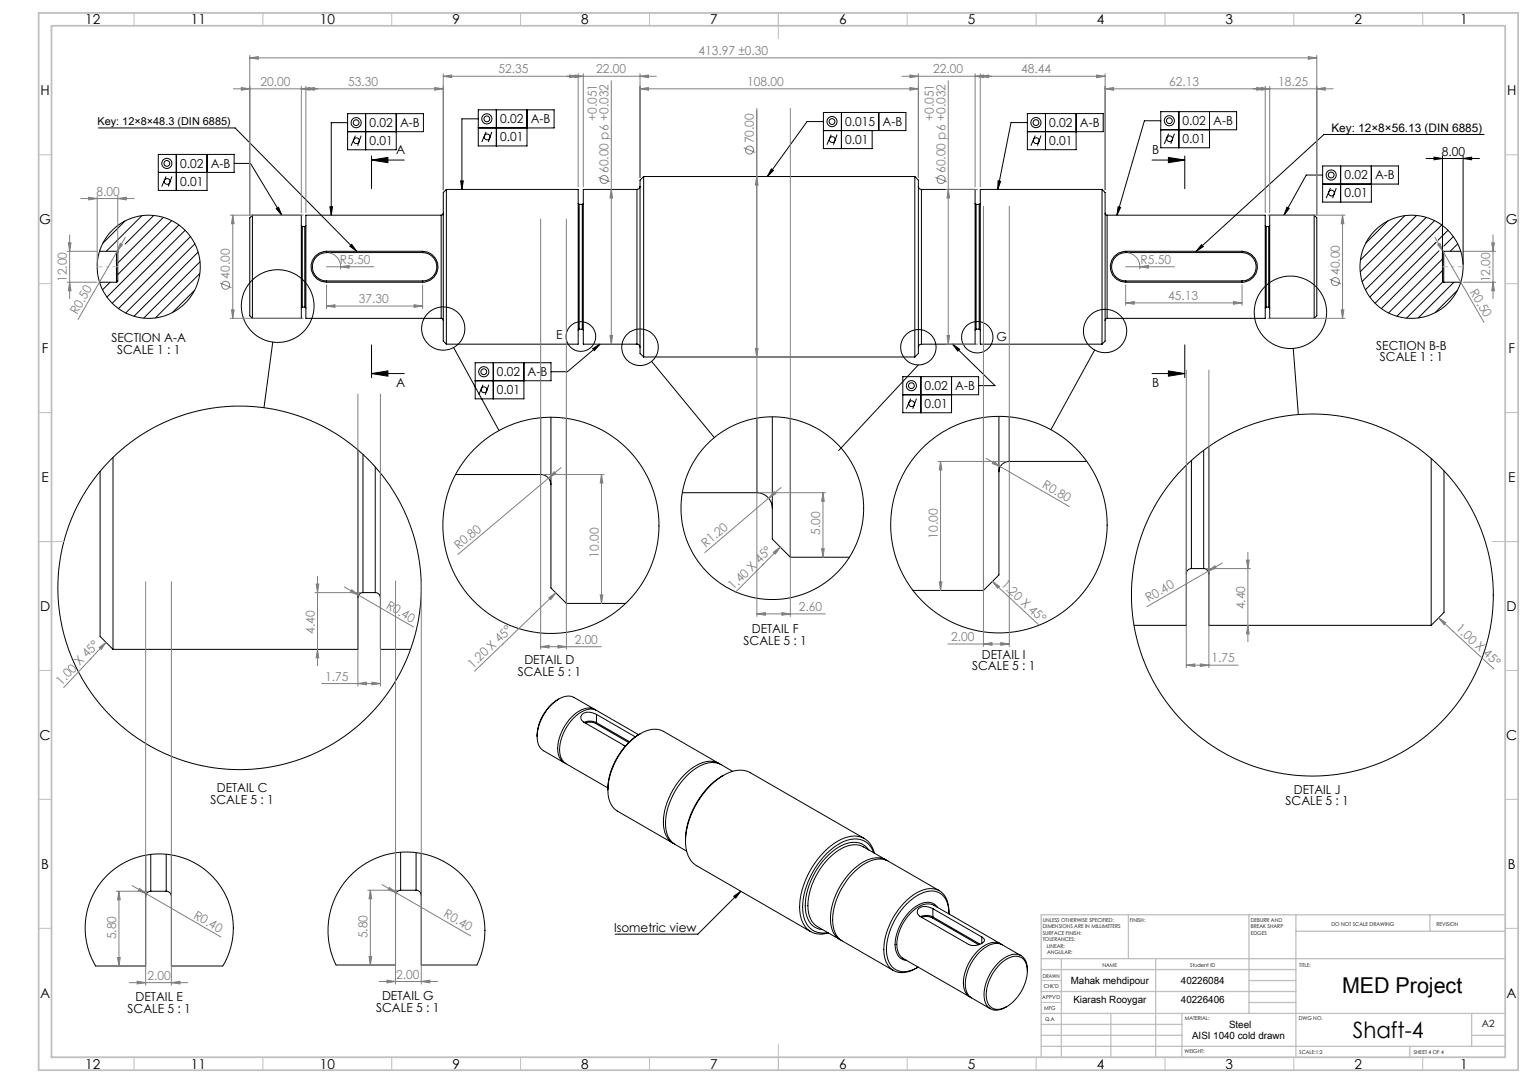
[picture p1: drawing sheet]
<svg xmlns="http://www.w3.org/2000/svg" width="594mm" height="420mm" viewBox="0 0 594 420" stroke-linecap="round" stroke-linejoin="round" font-family="sans-serif">
<g fill="none" stroke="#000" stroke-width=".39">
<path d="M38.2 49.6h53l47.2 47.9M68.4 59.9v14M80.3 59.9v14h-18.9v-14h29.4v7h-29.4M134.9 47.6h-6.4v35.8M137.9 52.6l-1.7 3.9M140.1 52.6l-1.4 3.9M141.9 44.1v14M153.7 44.1v14h-18.8v-14h29.4v7h-29.4M185.6 46.1h-6.4v27.4M188.6 51.1l-1.7 4M190.9 51.1l-1.5 4M192.6 42.6v14"/>
<path d="M204.5 42.6v14h-18.9v-14h29.4v7h-29.4M319.5 50.6h32v-7h-32v14h18.9v-7M319.5 47.1h-6.4l-15.4 21.4M322.5 52.2l-1.6 3.9M324.8 52.2l-1.4 3.9M326.5 43.6v14M341 43.6v7M398.6 47.5h-6.3l-5.2 26M401.6 52.6l-1.6 3.9M403.9 52.6l-1.4 3.9M405.6 44v14M417.5 44v14h-18.9v-14h29.4v7.1h-29.4"/>
<path d="M450.4 46.8h-6.4l-10.6 36.6M453.4 51.8l-1.7 4M455.6 51.8l-1.4 4M457.4 43.3v14M469.3 43.3v14h-18.9v-14h29.4v7h-29.4M575.8 52.2h-62.1l-49.6 45.3M64.5 68.4l-1.7 3.9M66.7 68.4l-1.4 3.9M90.8 63.4h6.4l12.1 20M144.1 62.1l6.4-1.1v2.1zM144.1 62.1h12.7M144.1 60.5v12.7"/>
<path d="M173.2 73.5l-1.2 1.2v57.6l1.2 1.2M173.2 73.5v60M173.2 73.5h51.1v60h-51.1M178.7 70.1h1l-.5 3.4zM224.3 78.9l.4 .4M224.7 79.3v48.4M224.7 79.3h1.2M225.9 79.3v48.4M226.3 78.9l-.4 .4M247.1 73.5h-20.8v60h20.8M247.1 73.5v60M248.3 72.3a1.2 1.2 0 0 1-1.2 1.2"/>
<path d="M249.7 68.5v69.9M249.7 68.5l-1.4 1.4v67.2l1.4 1.3M249.7 68.5h105.2M299.3 65.5l.8 .6-2.4 2.4zM354.9 68.5v69.9M354.9 68.5l1.4 1.4v67.2l-1.4 1.3M356.3 72.3a1.2 1.2 0 0 0 1.2 1.2M357.5 73.5h20.8v60h-20.8M357.5 73.5v60M378.3 78.9l.4 .4M378.7 79.3v48.4M378.7 79.3h1.2"/>
<path d="M379.9 79.3v48.4M380.3 78.9l-.4 .4M387.2 70.1l1 .2-1.1 3.2zM427.6 73.5h-47.3v60h47.3M427.6 73.5v60M427.6 73.5l1.2 1.2v57.6l-1.2 1.2M447 62.1h12.7M453.3 61l6.4 1.1-6.4 1zM459.7 60.5v12.7M513.2 67.9h-6.4l-8.6 15.5M516.2 72.9l-1.7 4M518.4 72.9l-1.4 4"/>
<path d="M520.1 64.4v14M532.1 64.4v14h-18.9v-14h29.4v7h-29.4M553.3 61.5h20.7M556.4 60.9l3.2 .6-3.2 .5zM559.6 60.4v48.6l.5 .4M567.7 61.5l3.3-.6v1.1zM567.7 60.4v42.1M38.6 97.5a20 20 0 0 1 30.8-10.3 20 20 0 0 1 0 32.5 20 20 0 0 1-30.8-10.3M38.6 97.5a19.9 19.9 0 0 0 0 11.9M38.6 97.5h6.6M45.2 97.5l.5 .4v11.2l-.5 .3M45.2 97.5v11.9"/>
<path d="M45.6 97.6h.1M48.5 85.7l-8.6 8.6M55.1 83.6l-13.9 13.9M59.7 83.6l-11.1 11M63.4 84.3l-17.7 17.7M66.6 85.6l-20.9 20.9M69.4 87.3l-27.9 27.9M71.8 89.3l-28.2 28.3M73.9 91.7l-27.9 28M75.6 94.6l-26.8 26.8M76.9 97.8l-24.9 24.8M97.9 83.4v40.1"/>
<path d="M97.9 83.4h19v40.1h-19M97.9 83.4l-1 1.1v38l1 1M107.2 80.9l.9-.5 1.2 3zM116.9 87.5l.4 .4M117.3 87.9v31.2M117.3 87.9h1M118.3 87.9v31.2M118.7 87.5l-.4 .4M126.7 97.5a6 6 0 0 0-6 6 6 6 0 0 0 6 5.9M126.7 97.5v.4M126.7 97.9a5.5 5.5 0 0 0-5.5 5.6 5.5 5.5 0 0 0 5.5 5.5M126.7 97.5h37.3"/>
<path d="M126.7 97.9h37.3M128 80.2h1l-.5 3.2zM135.7 95.5l.8-.7 1.9 2.7zM164 97.5a6 6 0 0 1 6 6 6 6 0 0 1-6 5.9M164 97.9a5.5 5.5 0 0 1 5.5 5.6 5.5 5.5 0 0 1-5.5 5.5M164 97.5v.4M171.2 83.4h-52.5v40.1h52.5M171.2 83.4v40.1M172 82.7l-.4 .6-.4 .1M428.8 82.7l.2 .5 .5 .2M429.5 83.4h61.4v40.1h-61.4M429.5 83.4v40.1"/>
<path d="M433.8 80.2l1 .3-1.4 2.9zM436.7 97.5a6 6 0 0 0-5.9 6 6 6 0 0 0 5.9 5.9M436.7 97.5v.4M436.7 97.9a5.5 5.5 0 0 0-5.4 5.6 5.5 5.5 0 0 0 5.4 5.5M436.7 97.5h45.2M436.7 97.9h45.2M466.2 94.9l.7 .7-2.8 1.9zM481.9 97.5a6 6 0 0 1 6 6 6 6 0 0 1-6 5.9M481.9 97.9a5.5 5.5 0 0 1 5.5 5.6 5.5 5.5 0 0 1-5.5 5.5M481.9 97.5v.4M490.9 87.5l.4 .4M491.3 87.9v31.2"/>
<path d="M491.3 87.9h.9M492.2 87.9v31.2M492.6 87.5l-.4 .4M499.3 80.3l.9 .5-2 2.6zM509.9 83.4l1 1.1v38l-1 1M509.9 83.4v40.1M509.9 83.4h-17.3v40.1h17.3M538.5 85.7l-8.6 8.6M545 83.6l-17.2 17.2M549.6 83.6l-21.8 21.8M553.4 84.3l-24.9 24.9M556.6 85.6l-26.8 26.8"/>
<path d="M556.7 94.5l-23.2 23.1M557.2 93.9l-.5 .5M558.3 97.3l-22.4 22.4M559.4 87.3l-27.9 27.9M560.1 97.5l-.5 .4M560.1 97.5v11.9M560.1 97.5h6.6M561.8 89.3l-3.8 3.9M563.9 91.7l-3.7 3.7M565.6 94.6l-3 2.9M566.7 97.5a20 20 0 0 0-30.8-10.3 20 20 0 0 0 0 32.5 20 20 0 0 0 30.8-10.3M566.7 97.5a20 20 0 0 1 0 11.9"/>
<path d="M38.6 109.4h6.6M42.7 109.4l-2.9 3M75.5 112.6l-8.6 8.6M77.5 106.1l-17.2 17.2M77.6 101.5l-21.9 21.9M117.3 119.1l-.4 .4M117.3 119.1h1M118.3 119.1l.4 .4M126.7 109v.4M126.7 109.4h37.3M126.7 109h37.3M164 109v.4"/>
<path d="M436.7 109v.4M436.7 109.4h45.2M436.7 109h45.2M481.9 109v.4M491.3 119.1l-.4 .4M491.3 119.1h.9M492.2 119.1l.4 .4M559.6 100.5l-20.9 20.9M559.6 104.9l-17.6 17.7M559.8 109.3l-14.1 14.1M560.1 109.4h6.6M564.1 109.4l-13.8 13.9"/>
<path d="M565.4 112.6l-8.6 8.6M105.8 132.7l-3.4 25.4M144.1 133.8v12.7M171.2 123.5l.4 .1 .4 .7M176 134.8l17.6 32.2M224.7 127.7l-.4 .4M224.7 127.7h1.2M225.9 127.7l.4 .4M229.9 135.2l2.9-1.7-2.2 2.5zM232.8 133.5l-12.7 10.7h-6.3M247.1 133.5a1.2 1.2 0 0 1 1.2 1.2M249.7 138.4h105.2"/>
<path d="M357.5 133.5a1.2 1.2 0 0 0-1.2 1.2M369.6 133.5l2.7 1.9-.7 .8zM369.6 133.5l16.4 16.1h-6.3M378.7 127.7l-.4 .4M378.7 127.7h1.2M379.9 127.7l.4 .4M424.7 135.7l-17 30.9M429.5 123.5l-.6 .3-.1 .5M459.7 133.8v12.7M501.8 135.1l1.9 25.7M144.1 144.9l6.4-1.1v2.1zM144.1 144.9h12.7"/>
<path d="M187.4 149.2l-1.7 3.9M189.7 149.2l-1.5 3.9M191.4 140.7v14M203.3 140.7v14h-18.9v-14h29.4v7h-29.4M252.8 140.1l24.3 29.6M353.3 154.6l-1.7 3.9M355.6 154.6l-1.4 3.9M356.3 141.5l-30.9 33.2M357.3 146.1v14M369.2 146.1v14h-18.9v-14h29.4v7h-29.4M447 144.9h12.7M453.3 143.8l6.4 1.1-6.4 1z"/>
<path d="M43.9 177.4v74.4M138.9 174.5v77.3h-95M140.8 176.2v53.6M209.8 162v22M213.7 161.8v66.2l6 6M219.7 162.3v71.7M293.7 162.2v28.9M299.6 161.7v47.4l7 7M306.6 162.3v53.8M381.6 161.9v67.1M387.6 161.5v61.5l-6 6M391.6 178.9a4 4 0 0 0-4 4.1"/>
<path d="M391.6 161.7v17.2M391.6 178.9h30M462.2 178.6v41.9M467 174.6v45.9M469 173.2v69.3h86.3M555.3 177.8v64.7M38.8 182.8v64l5.1 5M145.6 181.1v48.7M147.6 183.4v68.4h11.7M176.8 184h33M209.8 184a4 4 0 0 1 3.9 4M264.7 191.1h29"/>
<path d="M293.7 191.1a6 6 0 0 1 5.9 6M460.3 180.4v62.1h-20.3M560.2 182.6v54.9l-4.9 5M306.6 216.1h23M140.8 229.8a1.99 1.99 0 0 0-1.9 2M140.8 229.8h4.8M145.6 229.8a2.05 2.05 0 0 1 2 2M219.7 234h23M354.2 229h27.4M462.2 220.5a1.99 1.99 0 0 0-1.9 2M462.2 220.5h4.8M467 220.5a2.05 2.05 0 0 1 2 2"/>
<path d="M216.8 271.1a17.4 17.4 0 0 0-8.4 14.6M230.8 275.1l-8.1-4.6a6.4 6.4 0 0 0-6.9 1.3 17.6 17.6 0 0 0-7.2 16 5 5 0 0 0 2.3 3.3l7.9 4.7M231.1 275.4a5.5 5.5 0 0 0-6.3 .3 17.8 17.8 0 0 0-8.2 16.8 5.1 5.1 0 0 0 2.6 3.4M231.4 277.1l-.4-.3a4 4 0 0 0-5.6 1v.8l1 1.4 16.3 9.3M231.4 277.1l15.1 8.7M231.4 277.1v3.2M226.6 280.1l2.7-.4 2.1 .6M227.1 280.4l2-.3 2.1 .5M231.2 280.6l12.7 7.4M231.4 280.3l-.2 .3M231.4 280.3l12.8 7.3M247.8 284.9l-16.3-9.4a6.6 6.6 0 0 0-7 1.3 17.9 17.9 0 0 0-7.2 16.1 5.4 5.4 0 0 0 2.3 3.3l16.2 9.4"/>
<path d="M248.5 284.5a26.7 26.7 0 0 0-12.7 21.9M278.9 296.1l-21.5-12.5a8.8 8.8 0 0 0-9.3 1.1 27.4 27.4 0 0 0-12.1 23.8 8.2 8.2 0 0 0 3.5 6.1l21.6 12.4M279.3 296.3a8.2 8.2 0 0 0-9 .5 27.5 27.5 0 0 0-12.9 23.4 7.9 7.9 0 0 0 4.1 7M284.2 299.1l-4.4-2.6a10.1 10.1 0 0 0-11.2 2.4 27.7 27.7 0 0 0-10.3 21.8 8.3 8.3 0 0 0 3.6 6.8l4.5 2.6M280.7 300.7a31.1 31.1 0 0 0-14.7 25.5M58.5 331.3v14.3M64.5 331.3v14.3M66.5 331.6v43h19.9l1.9-3.6 1.2-3.4 .6-3 .4-4.1-.1-3.5-.7-3.7-1.3-4.2-1.5-3.2-2.6-3.8-2-2.3-5-4.1-3.8-2.1-2.9-1.1-4-.9-3.8-.4-4 .1-4.2 .8-3.6 1.2-3.2 1.5-3.8 2.5-2.5 2.3-2.3 2.5-2 2.9-1.7 3.2-1.2 3.1-.8 3.5-.4 3.9 .1 4.3 .7 3.8 1.3 4.1 1.9 3.7h19.4v-42.9M153.5 330.7v43.5h-23.1l-1.4-3.1-1-3.7-.6-3.7-.1-4.2 .4-3.7 1.1-4.5 1.3-3.2 1.6-3.1 2.6-3.6 2.7-2.9 5.3-3.9 2.9-1.5 4.1-1.5 4.2-.9 3.3-.3 3.9 .2 4 .6 3.3 1 3.9 1.7 2.9 1.8 3.1 2.4 3 3 2.3 3.2 1.8 3.2 1.6 3.9 1 3.8 .5 4.2-.1 4-.5 3.6-.8 3.2-1.7 4h-21.6v-43.2M155.4 330.5v14.7M161.4 330.7v14.5M335.4 325.2l-44.3-25.5a10 10 0 0 0-10.4 1 32 32 0 0 0-14.7 27 9.5 9.5 0 0 0 4.3 8l44.2 25.6"/>
<path d="M337 329.6a7.2 7.2 0 0 0-9.2-2.2 27.7 27.7 0 0 0-14.8 19.1 12.7 12.7 0 0 0 2.3 12.5 6.5 6.5 0 0 0 3.9 1.5M339 330.7a7.6 7.6 0 0 0-10.5-4.8 29.2 29.2 0 0 0-16.1 19.3 16 16 0 0 0 1.2 14 7.4 7.4 0 0 0 7.5 2.5M339.3 330.9a8.1 8.1 0 0 0-11.6-5.9 31.3 31.3 0 0 0-17.2 23.5 12.6 12.6 0 0 0 3.6 12.5 8.7 8.7 0 0 0 7.3 .8M343.7 333.5l-8.7-5.1a9.2 9.2 0 0 0-9.9 1.5 27.4 27.4 0 0 0-11.6 22.7l.2 1.3a7.4 7.4 0 0 0 3.4 5.5l8.8 5M344.2 333.7a8.1 8.1 0 0 0-9.1 .5 27.4 27.4 0 0 0-12.8 23.4 7.8 7.8 0 0 0 4 7M58.5 345.6a1.99 1.99 0 0 0-2 2M58.5 345.6h6M64.5 345.6a1.99 1.99 0 0 1 2 2M155.4 345.2a1.99 1.99 0 0 0-1.9 2.1M155.4 345.2h6M161.4 345.2a2.05 2.05 0 0 1 2 2.1M284.7 347.6l2.7-2-2 2.7z"/>
<path d="M287.4 345.6l-16.6 16.7h-32.1M357.2 355.5l2.6-.5 2.1 .6M357.6 355.7l2-.3 2.1 .6M361.7 356l18 10.4M361.9 352.4l-.4-.2a3.9 3.9 0 0 0-5.6 .9l.3 1.6 .7 .6 19 11a5.4 5.4 0 0 0 6-1.4l.1-.5-1.1-1M361.9 355.6l-.2 .4M361.9 352.4l19 11M361.9 352.4v3.2M361.9 355.6l18.3 10.6M363.7 351.9a4.9 4.9 0 0 0-6.9-1.2 18.5 18.5 0 0 0-9.3 17.8 4.8 4.8 0 0 0 4.3 4M364.5 345.4l-19.9-11.4a9.2 9.2 0 0 0-9.9 1.4 27.4 27.4 0 0 0-11.6 22.7l.2 1.4a7.4 7.4 0 0 0 3.4 5.4l19.9 11.5M368.2 354.2a9 9 0 0 0-4.3-9.1 11.7 11.7 0 0 0-11.8 3.7 27.8 27.8 0 0 0-9.1 20.8 7.2 7.2 0 0 0 7.9 7.5l2.4-.6 2.8-1.3"/>
<path d="M368.2 354.5a7.9 7.9 0 0 0-5.8-8.9 14.8 14.8 0 0 0-11.7 6.1 25.1 25.1 0 0 0-6.5 19.2 6.8 6.8 0 0 0 10 5.2l2.1-1M380.9 363.4v2.4M388.1 373.8a7.3 7.3 0 0 1 8.4-2.3 7.1 7.1 0 0 1 1.9 7.5 16.8 16.8 0 0 1-9.3 12.1 4.5 4.5 0 0 1-6.4-4.2 17.1 17.1 0 0 1 5.4-13.1zM388.2 366l-25.9-14.9a6.5 6.5 0 0 0-6.9 1.2 17.8 17.8 0 0 0-7.2 16.1 4.9 4.9 0 0 0 2.2 3.3l25.8 14.9M388.5 366.2a5.7 5.7 0 0 0-6.3 .4 17.8 17.8 0 0 0-8.2 16.7 5.1 5.1 0 0 0 2.6 3.5M396.1 370.6l-7.2-4.2a6.5 6.5 0 0 0-7 1.2 17.7 17.7 0 0 0-7.1 16.2 4.9 4.9 0 0 0 2.2 3.2l7.2 4.2M398.6 376.5a5.7 5.7 0 0 0-3.6-6.3 10.7 10.7 0 0 0-9.6 5.5 15.5 15.5 0 0 0-3.1 13.2 4.7 4.7 0 0 0 6.9 2.2l1.4-.7"/>
<circle cx="138.2" cy="47.6" r="1.96"/>
<circle cx="138.2" cy="47.6" r="1.12"/>
<circle cx="138.3" cy="54.6" r="1.13"/>
<circle cx="188.9" cy="46.1" r="1.97"/>
<circle cx="188.9" cy="46.1" r="1.12"/>
<circle cx="189" cy="53.1" r="1.12"/>
<circle cx="322.8" cy="47.1" r="1.13"/>
<circle cx="322.8" cy="47.1" r="1.96"/>
<circle cx="322.9" cy="54.1" r="1.12"/>
<circle cx="401.9" cy="47.5" r="1.97"/>
<circle cx="401.9" cy="47.5" r="1.12"/>
<circle cx="402" cy="54.6" r="1.12"/>
<circle cx="453.7" cy="46.8" r="1.12"/>
<circle cx="453.7" cy="46.8" r="1.96"/>
<circle cx="453.8" cy="53.8" r="1.12"/>
<circle cx="64.7" cy="63.4" r="1.12"/>
<circle cx="64.8" cy="63.4" r="1.96"/>
<circle cx="64.9" cy="70.4" r="1.12"/>
<circle cx="516.5" cy="67.9" r="1.12"/>
<circle cx="516.5" cy="67.9" r="1.96"/>
<circle cx="516.6" cy="74.9" r="1.12"/>
<circle cx="107.7" cy="118.7" r="14.1"/>
<circle cx="172" cy="127.4" r="8.4"/>
<circle cx="225.4" cy="130.5" r="5.7"/>
<circle cx="248.3" cy="134.7" r="7.1"/>
<circle cx="356.3" cy="134.7" r="6.9"/>
<circle cx="379.2" cy="130.8" r="6.1"/>
<circle cx="428.8" cy="128.4" r="8.4"/>
<circle cx="500.7" cy="121.1" r="14"/>
<circle cx="187.7" cy="144.2" r="1.12"/>
<circle cx="187.7" cy="144.2" r="1.96"/>
<circle cx="187.8" cy="151.2" r="1.12"/>
<circle cx="353.6" cy="149.6" r="1.12"/>
<circle cx="353.6" cy="149.6" r="1.96"/>
<circle cx="353.7" cy="156.6" r="1.12"/>
<circle cx="299.6" cy="197.1" r="35.4"/>
<circle cx="213.8" cy="203.7" r="41.9"/>
<circle cx="387.6" cy="203.5" r="42"/>
<circle cx="92.9" cy="228" r="70.5"/>
<circle cx="509.2" cy="230.8" r="70.2"/>
</g>
<g fill="none" stroke="#808080" stroke-width=".39">
<path d="M90.6 34.4h81.4M93.6 34l3.3 .4-3.3 .6zM96.9 22.5l3.3-.5v1zM96.9 21.5v61.9M96.9 22.5h414M116.9 34.4l3.3-.4v1zM116.9 33.5v49M118.7 34.4l3.3-.4v1zM118.7 33.5v49M168.7 34l3.3 .4-3.3 .6zM172 29.6l3.3-.5v1zM172 28.6v45.1"/>
<path d="M172 29.6h82.7M221 29.1l3.3 .5-3.3 .5zM223 29.1l3.3 .5-3.3 .5zM224.3 28.6v43.9M226.3 28.6v43.9M237.2 31.3v102.2M248.3 29.6l3.3-.5v1zM248.3 34.4l3.3-.4v1zM248.3 34.4h108M248.3 28.6v40.3M350 29.6h78.8M353 34l3.3 .4-3.3 .6z"/>
<path d="M353 29.1l3.3 .5-3.3 .5zM356.3 28.6v40.3M367.9 31.3v102.2M378.3 29.6l3.3-.5v1zM378.3 28.6v43.9M380.3 29.6l3.3-.5v1zM380.3 28.6v43.9M425.4 29.1l3.4 .5-3.4 .5zM428.8 34.4l3.2-.4v1zM428.8 34.4h88.4M428.8 28.6v45.1M487.6 34l3.3 .4-3.3 .6z"/>
<path d="M489.3 34l3.3 .4-3.3 .6zM490.9 33.5v49M492.6 33.5v49M507.6 22l3.3 .5-3.3 .5zM510.9 34.4l3.3-.4v1zM510.9 21.5v61.9M288.6 57.3l4.4 1.8M293.7 42.1v197M306.6 42.1v197M31.4 77h20.6M34.4 76.5l3.3 .5-3.3 .5zM37.7 76v26.5"/>
<path d="M45.7 77l3.3-.5v1zM45.7 76v26.5M232.2 68.7l4.4 1.8M237.2 73.5l.5 3.3h-1.1zM293.6 68.5l.5 3.3h-1zM362.9 68.7l4.4 1.8M366.9 73.5h12.4M367.9 73.5l.5 3.3h-1zM381.6 80v170.7M391.6 80v170.7M26 97.5h11.6M26.5 94.2h1.1l-.6 3.3z"/>
<path d="M27 91.1v24.7M45.4 97.5l-15.1 26.4M46.6 94.4l.9 .5-2.1 2.6zM48.6 92l-3.2 5.5M89.3 83.4h28.4M90.3 83.4l.5 3.4h-1zM90.3 83.4v40.1M127.6 98.1a5.5 5.5 0 0 1 4.5 6.3M209.8 85v166.8M219.7 85v166.8M437.7 98.1a5.5 5.5 0 0 1 4.5 6.3M491.9 83.4h30"/>
<path d="M520.9 83.4l.5 3.4h-1zM520.9 83.4v40.1M556.7 92l19.1 33M557.8 94.9l.9-.5 1.2 3.1zM567.7 97.5h12.6M578.8 94.2h1l-.5 3.3zM579.3 91.1v24.7M26 109.4h11.6M27 109.4l.6 3.4h-1.1zM85.3 109.7l4.5 1.8M126.7 118.7l3.3-.5v1zM126.7 103.5h18.4"/>
<path d="M126.7 110.5v9.2M126.7 118.7h37.3M132.2 103.5l3.3-.5v1zM160.7 118.2l3.3 .5-3.3 .5zM164 110.5v9.2M436.7 117.5l3.4-.5v1zM436.7 110.5v7.9M436.7 117.5h45.2M436.7 103.5h19M442.2 103.5l3.4-.5v1zM478.6 117l3.3 .5-3.3 .5zM481.9 110.5v7.9"/>
<path d="M515.9 108.3l4.4 1.8M567.7 109.4h12.6M579.3 109.4l.5 3.4h-1zM89.3 123.5h28.4M89.8 120.2h1l-.5 3.3zM236.6 130.2h1.1l-.5 3.3zM293.1 135.2h1l-.5 3.2zM366.9 133.5h12.4M367.4 130.2h1l-.5 3.3zM491.9 123.5h30M520.4 120.2h1l-.5 3.3zM138.9 152.8v113.3"/>
<path d="M147.6 152.8v113.3M460.3 143.5v115.5M469 143.5v115.5M363.9 178.9h26.7M364.9 178.9l.5 3.4h-1zM364.9 178.9v50.1M382.6 177.8l5.5 3.2M385.5 178.9l2.6 2.1-3.1-1.2zM210.7 184h23.7M212.8 185.4l-35.1 29.6M215 182.9l.7 .8-2.9 1.7zM217.7 181.3l-4.9 4.1"/>
<path d="M233.4 184l.5 3.3h-1zM233.4 184v50M294.6 191.1h25.7M300.4 190.7l.7 .7-2.9 1.8zM303 189.1l-29.5 25.2M319.3 191.1l.5 3.3h-1zM319.3 191.1v25M388.1 181l26.8 15.5M300.1 214.2l2.7-2-2 2.7zM302.8 212.2l-17.5 17.5M318.8 212.8h1l-.5 3.3zM474.2 218.4l-5.5 3.1"/>
<path d="M483.6 217.2h1l-.4 3.3zM484.2 214.2v34.7M56.5 225.6v156.5M66.5 225.6v156.5M122.2 229.8h17.6M122.7 226.5h1l-.5 3.3zM123.2 223.5v34.7M133.6 227.6l26.8 15.6M136.5 228.7l2.6 2.1-3.1-1.2zM153.5 225.3v156.4M163.4 225.3v156.4M212.9 231.8l2.8-1.9-2.1 2.7z"/>
<path d="M215.7 229.9l-31.6 30.4M232.9 230.7h1l-.5 3.3zM293.7 238.1l3.2-.5v1zM293.7 238.1h26.5M303.4 237.6l3.2 .5-3.2 .5zM364.4 225.7h1l-.5 3.3zM385.1 225.5l2.7 1.9-.7 .7zM385.1 225.5l18.1 17M468 220.5h17.1M468.7 221.5l2.6-2.1 .5 .9zM468.7 221.5l-23.7 13.7M558.2 239.6l2.7 1.9-.7 .7z"/>
<path d="M558.2 239.6l21.4 19.8M38.5 251.2l2.6-2.1-1.9 2.8zM41.1 249.1l-16.4 17.6M123.2 251.8l.5 3.3h-1zM209.8 250.8l3.2-.5v1zM209.8 250.8h23.5M216.5 250.3l3.2 .5-3.2 .5zM367.7 249.7h23.9M381.6 249.7l3.3-.5v1zM388.3 249.2l3.3 .5-3.3 .5zM460.3 258l3.2-.5v1zM460.3 258h20.1"/>
<path d="M465.7 257.5l3.3 .5-3.3 .5zM484.2 242.5l.4 3.3h-1zM124.8 265.1h22.8M138.9 265.1l3.2-.5v1zM144.3 264.6l3.3 .5-3.3 .5zM45.1 345.6h12.4M46.1 345.6l.5 3.4h-1zM46.1 345.6v29M51.3 343.4l34.4 20M54.2 344.5l2.6 2.1-3.1-1.2zM142.7 345.2h11.7M143.7 345.2l.5 3.4h-1z"/>
<path d="M143.7 345.2v29M148.2 343.1l34.4 19.9M151.1 344.2l2.6 2-3.1-1.2zM45.6 371.4h1l-.5 3.2zM143.2 371h1l-.5 3.2zM50.2 381.1h22.6M53.2 380.6l3.3 .5-3.3 .5zM66.5 381.1l3.3-.5v1zM147.1 380.6h22.7M150.1 380.1l3.4 .5-3.4 .6zM163.4 380.6l3.4-.5v1.1z"/>
<circle cx="290.8" cy="58.2" r="1.56"/>
<circle cx="234.4" cy="69.6" r="1.55"/>
<circle cx="365.1" cy="69.6" r="1.56"/>
<circle cx="87.6" cy="110.6" r="1.55"/>
<circle cx="518.1" cy="109.2" r="1.56"/>
</g>
<path d="M45.7 103.4h-8M559.7 103.4h8" fill="none" stroke="#c0c0c0" stroke-width=".39" stroke-dasharray="15.2 1.3 1.3 1.3" stroke-dashoffset="13.1" stroke-linecap="butt"/>
<g fill="none" stroke="#c0c0c0" stroke-width=".39">
<path d="M52 5v5M102 5v5M152 5v5M202 5v5M252 5v5M302 5v10M352 5v5M402 5v5M452 5v5M502 5v5M552 5v5M15 60h5"/>
<path d="M584 60h5M15 110h5M584 110h5M15 160h5M584 160h5M15 210h10M579 210h10M15 260h5M584 260h5M15 310h5M584 310h5M15 360h5"/>
<path d="M584 360h5M404 380.3h7.8M404 388.8h7.8M52 410v5M102 410v5M152 410v5M202 410v5M252 410v5M302 405v10M352 410v5M402 410v5M452 410v5"/>
<path d="M502 410v5M552 410v5"/>
</g>
<g fill="none" stroke="#c0c0c0" stroke-width=".5">
<path d="M437.8 354.8v17M484.6 354.8v38.2M502.8 354.8v55.2M554.8 354.8v6.4M584 354.8h-180v55.2M404 371.8h180M404 376h98.8M411.8 371.8v38.2M448.4 371.8v38.2M502.8 361.2h81.2M404 384.5h98.8M404 397.3h54.6"/>
<path d="M404 393h180M431 393v17M458.6 393v17M484.6 388.8h18.2M484.6 380.3h18.2M571 393v12.8M404 405.8h180M404 401.5h54.6M547 405.8v4.2M571 401.5h13"/>
</g>
<path d="M15 5h574v410h-574zM20 10h564v400h-564z" fill="none" stroke="#c0c0c0" stroke-width=".7"/>
<g fill="#000">
<path d="M135.7 95.5l.8-.7 1.9 2.7z"/>
<path d="M144.1 62.1l6.4-1.1v2.1zM144.1 144.9l6.4-1.1v2.1z"/>
<path d="M453.3 61l6.4 1.1-6.4 1zM453.3 143.8l6.4 1.1-6.4 1z"/>
<path d="M466.2 94.9l.7 .7-2.8 1.9zM107.2 80.9l.9-.5 1.2 3zM128 80.2h1l-.5 3.2zM178.7 70.1h1l-.5 3.4zM229.9 135.2l2.9-1.7-2.2 2.5zM299.3 65.5l.8 .6-2.4 2.4zM369.6 133.5l2.7 1.9-.7 .8zM387.2 70.1l1 .2-1.1 3.2zM433.8 80.2l1 .3-1.4 2.9zM499.3 80.3l.9 .5-2 2.6zM284.7 347.6l2.7-2-2 2.7z"/>
</g>
<g fill="#808080">
<path d="M468.7 221.5l2.6-2.1 .5 .9z"/>
<path d="M215 182.9l.7 .8-2.9 1.7z"/>
<path d="M300.4 190.7l.7 .7-2.9 1.8z"/>
<path d="M212.9 231.8l2.8-1.9-2.1 2.7z"/>
<path d="M300.1 214.2l2.7-2-2 2.7z"/>
<path d="M38.5 251.2l2.6-2.1-1.9 2.8z"/>
<path d="M46.6 94.4l.9 .5-2.1 2.6z"/>
<path d="M557.8 94.9l.9-.5 1.2 3.1z"/>
<path d="M385.1 225.5l2.7 1.9-.7 .7z"/>
<path d="M558.2 239.6l2.7 1.9-.7 .7z"/>
<path d="M151.1 344.2l2.6 2-3.1-1.2z"/>
<path d="M136.5 228.7l2.6 2.1-3.1-1.2z"/>
<path d="M442.2 103.5l3.4-.5v1z"/>
<path d="M478.6 117l3.3 .5-3.3 .5zM436.7 117.5l3.4-.5v1zM144.3 264.6l3.3 .5-3.3 .5zM138.9 265.1l3.2-.5v1zM216.5 250.3l3.2 .5-3.2 .5zM209.8 250.8l3.2-.5v1zM66.5 381.1l3.3-.5v1zM53.2 380.6l3.3 .5-3.3 .5zM303.4 237.6l3.2 .5-3.2 .5zM293.7 238.1l3.2-.5v1zM465.7 257.5l3.3 .5-3.3 .5zM460.3 258l3.2-.5v1z"/>
<path d="M96.9 22.5l3.3-.5v1zM507.6 22l3.3 .5-3.3 .5zM93.6 34l3.3 .4-3.3 .6zM116.9 34.4l3.3-.4v1zM118.7 34.4l3.3-.4v1zM168.7 34l3.3 .4-3.3 .6zM172 29.6l3.3-.5v1zM221 29.1l3.3 .5-3.3 .5zM223 29.1l3.3 .5-3.3 .5zM248.3 29.6l3.3-.5v1zM248.3 34.4l3.3-.4v1zM353 34l3.3 .4-3.3 .6zM353 29.1l3.3 .5-3.3 .5zM378.3 29.6l3.3-.5v1zM380.3 29.6l3.3-.5v1zM425.4 29.1l3.4 .5-3.4 .5zM428.8 34.4l3.2-.4v1zM487.6 34l3.3 .4-3.3 .6zM489.3 34l3.3 .4-3.3 .6zM510.9 34.4l3.3-.4v1zM150.1 380.1l3.4 .5-3.4 .6zM163.4 380.6l3.4-.5v1.1zM381.6 249.7l3.3-.5v1zM388.3 249.2l3.3 .5-3.3 .5z"/>
<path d="M236.6 130.2h1.1l-.5 3.3zM237.2 73.5l.5 3.3h-1.1zM520.4 120.2h1l-.5 3.3zM520.9 83.4l.5 3.4h-1zM367.4 130.2h1l-.5 3.3zM367.9 73.5l.5 3.3h-1zM27 109.4l.6 3.4h-1.1zM26.5 94.2h1.1l-.6 3.3zM579.3 109.4l.5 3.4h-1zM578.8 94.2h1l-.5 3.3zM232.9 230.7h1l-.5 3.3zM233.4 184l.5 3.3h-1zM143.2 371h1l-.5 3.2zM143.7 345.2l.5 3.4h-1zM364.4 225.7h1l-.5 3.3zM364.9 178.9l.5 3.4h-1z"/>
<path d="M293.6 68.5l.5 3.3h-1zM293.1 135.2h1l-.5 3.2zM90.3 83.4l.5 3.4h-1zM89.8 120.2h1l-.5 3.3zM122.7 226.5h1l-.5 3.3zM123.2 251.8l.5 3.3h-1zM46.1 345.6l.5 3.4h-1zM45.6 371.4h1l-.5 3.2zM319.3 191.1l.5 3.3h-1zM318.8 212.8h1l-.5 3.3zM483.6 217.2h1l-.4 3.3zM484.2 242.5l.4 3.3h-1z"/>
<path d="M54.2 344.5l-.5 .9 3.1 1.2zM385.5 178.9l-.5 .9 3.1 1.2z"/>
<path d="M126.7 118.7l3.3-.5v1zM160.7 118.2l3.3 .5-3.3 .5zM132.2 103.5l3.3 .5v-1z"/>
</g>
<path d="M556.4 60.9l3.2 .6-3.2 .5zM567.7 61.5l3.3-.6v1.1z" fill="#000"/>
<path d="M45.7 77l3.3-.5v1zM34.4 76.5l3.3 .5-3.3 .5z" fill="#808080"/>
<text font-size="8.7" x="524.8" y="402.6">Shaft-4</text>
<text font-size="8.5" x="520.7" y="385.1">MED Project</text>
<g font-size="5.3">
<text x="33.1" y="9.5">12</text>
<text x="74.1" y="9.5">11</text>
<text x="124.1" y="9.5">10</text>
<text x="175.5" y="9.5">9</text>
<text x="225.5" y="9.5">8</text>
<text x="275.5" y="9.5">7</text>
<text x="325.5" y="9.5">6</text>
<text x="375.5" y="9.5">5</text>
<text x="425.5" y="9.5">4</text>
<text x="475.5" y="9.5">3</text>
<text x="525.5" y="9.5">2</text>
<text x="566.5" y="9.5">1</text>
<text x="15.7" y="36.9">H</text>
<text x="584.7" y="36.9">H</text>
<text x="15.2" y="87">G</text>
<text x="584.2" y="87">G</text>
<text x="16.2" y="137">F</text>
<text x="585.2" y="137">F</text>
<text x="16.1" y="187">E</text>
<text x="585.1" y="187">E</text>
<text x="15.5" y="237">D</text>
<text x="584.5" y="237">D</text>
<text x="15.4" y="287">C</text>
<text x="584.4" y="287">C</text>
<text x="16" y="337">B</text>
<text x="585" y="337">B</text>
<text x="15.5" y="386.9">A</text>
<text x="584.5" y="386.9">A</text>
<text x="33.1" y="414.5">12</text>
<text x="74.1" y="414.5">11</text>
<text x="124.1" y="414.5">10</text>
<text x="175.5" y="414.5">9</text>
<text x="225.5" y="414.5">8</text>
<text x="275.5" y="414.5">7</text>
<text x="325.5" y="414.5">6</text>
<text x="375.5" y="414.5">5</text>
<text x="425.5" y="414.5">4</text>
<text x="475.5" y="414.5">3</text>
<text x="525.5" y="414.5">2</text>
<text x="566.5" y="414.5">1</text>
</g>
<g font-size="4.8" fill="#808080">
<text x="270.9" y="21.4">413.97 ±0.30</text>
<text x="193.5" y="28.5">52.35</text>
<text x="231.4" y="28.5">22.00</text>
<text x="362.1" y="28.5">22.00</text>
<text x="396.3" y="28.5">48.44</text>
<text x="101" y="33.4">20.00</text>
<text x="135.1" y="33.4">53.30</text>
<text x="289.9" y="33.4">108.00</text>
<text x="453.6" y="33.4">62.13</text>
<text x="495.9" y="33.4">18.25</text>
<text x="231.6" y="47" transform="rotate(-90 231.6 47)">+0.051</text>
<text x="362.3" y="47" transform="rotate(-90 362.3 47)">+0.051</text>
<text x="292.5" y="55.6" transform="rotate(-90 292.5 55.6)">70.00</text>
<text x="236" y="67" transform="rotate(-90 236 67)">60.00 p6 +0.032</text>
<text x="366.8" y="67" transform="rotate(-90 366.8 67)">60.00 p6 +0.032</text>
<text x="37.4" y="75.9">8.00</text>
<text x="131.9" y="102.4">R5.50</text>
<text x="442.5" y="102.4">R5.50</text>
<text x="519.8" y="106.6" transform="rotate(-90 519.8 106.6)">40.00</text>
<text x="26" y="109.4" transform="rotate(-90 26 109.4)">12.00</text>
<text x="89.2" y="108.1" transform="rotate(-90 89.2 108.1)">40.00</text>
<text x="570.1" y="113.1" transform="rotate(60 570.1 113.1)">R0.50</text>
<text x="578.2" y="109.5" transform="rotate(-90 578.2 109.5)">12.00</text>
<text x="139.2" y="117.6">37.30</text>
<text x="453.3" y="116.4">45.13</text>
<text x="30" y="122.2" transform="rotate(-60 30 122.2)">R0.50</text>
<text x="404.1" y="188.9" transform="rotate(30 404.1 188.9)">R0.80</text>
<text x="318.2" y="207.4" transform="rotate(-90 318.2 207.4)">5.00</text>
<text x="363.9" y="209" transform="rotate(-90 363.9 209)">10.00</text>
<text x="178" y="213.3" transform="rotate(-40 178 213.3)">R0.80</text>
<text x="273.8" y="212.6" transform="rotate(-40 273.8 212.6)">R1.20</text>
<text x="232.3" y="216.2" transform="rotate(-90 232.3 216.2)">10.00</text>
<text x="388.2" y="227" transform="rotate(43 388.2 227)">1.20 X 45°</text>
<text x="284.5" y="229" transform="rotate(-45 284.5 229)">1.40 X 45°</text>
<text x="445.6" y="233.6" transform="rotate(-30 445.6 233.6)">R0.40</text>
<text x="149.5" y="235.6" transform="rotate(30 149.5 235.6)">R0.40</text>
<text x="309.9" y="237">2.60</text>
<text x="483.1" y="236.3" transform="rotate(-90 483.1 236.3)">4.40</text>
<text x="122.1" y="245.9" transform="rotate(-90 122.1 245.9)">4.40</text>
<text x="564.5" y="244" transform="rotate(43 564.5 244)">1.00 X 45°</text>
<text x="223" y="249.7">2.00</text>
<text x="369" y="248.6">2.00</text>
<text x="470.1" y="256.9">1.75</text>
<text x="126.1" y="264">1.75</text>
<text x="183.4" y="259.5" transform="rotate(-44 183.4 259.5)">1.20 X 45°</text>
<text x="23.9" y="265.9" transform="rotate(-47 23.9 265.9)">1.00 X 45°</text>
<text x="74.9" y="355.8" transform="rotate(30 74.9 355.8)">R0.40</text>
<text x="171.8" y="355.4" transform="rotate(30 171.8 355.4)">R0.40</text>
<text x="45.1" y="364.3" transform="rotate(-90 45.1 364.3)">5.80</text>
<text x="142.6" y="363.9" transform="rotate(-90 142.6 363.9)">5.80</text>
<text x="57.3" y="380">2.00</text>
<text x="153.7" y="379.5">2.00</text>
</g>
<g font-size="4.8">
<text x="194" y="47.8">0.02</text>
<text x="205.9" y="47.8">A-B</text>
<text x="143.3" y="49.3">0.02</text>
<text x="155.2" y="49.3">A-B</text>
<text x="327.9" y="48.8">0.015</text>
<text x="342.4" y="48.8">A-B</text>
<text x="407.1" y="49.2">0.02</text>
<text x="418.9" y="49.2">A-B</text>
<text x="458.8" y="48.5">0.02</text>
<text x="470.7" y="48.5">A-B</text>
<text x="143.3" y="56.3">0.01</text>
<text x="153.6" y="59.9">A</text>
<text x="194" y="54.8">0.01</text>
<text x="327.9" y="55.8">0.01</text>
<text x="407.1" y="56.2">0.01</text>
<text x="447" y="59.9">B</text>
<text x="458.8" y="55.5">0.01</text>
<text x="69.9" y="65.1">0.02</text>
<text x="81.8" y="65.1">A-B</text>
<text x="559.5" y="60.4">8.00</text>
<text x="521.6" y="69.6">0.02</text>
<text x="533.5" y="69.6">A-B</text>
<text x="69.9" y="72.1">0.01</text>
<text x="521.6" y="76.6">0.01</text>
<text x="215.7" y="131.4">E</text>
<text x="43.3" y="132.6">SECTION A-A</text>
<text x="45.4" y="137.2">SCALE 1 : 1</text>
<text x="386.7" y="132.1">G</text>
<text x="534" y="135.6">SECTION B-B</text>
<text x="535.4" y="140.2">SCALE 1 : 1</text>
<text x="192.8" y="145.8">0.02</text>
<text x="204.7" y="145.8">A-B</text>
<text x="153.6" y="150.1">A</text>
<text x="192.8" y="152.8">0.01</text>
<text x="358.7" y="151.3">0.02</text>
<text x="370.6" y="151.3">A-B</text>
<text x="447" y="150.1">B</text>
<text x="358.7" y="158.3">0.01</text>
<text x="291.7" y="245.5">DETAIL F</text>
<text x="288.5" y="250">SCALE 5 : 1</text>
<text x="203.5" y="257.4">DETAIL D</text>
<text x="381" y="255.4">DETAIL I</text>
<text x="200.9" y="262">SCALE 5 : 1</text>
<text x="377.2" y="259.9">SCALE 5 : 1</text>
<text x="81.7" y="311.8">SCALE 5 : 1</text>
<text x="84.1" y="307.2">DETAIL C</text>
<text x="502" y="307.7">DETAIL J</text>
<text x="498.8" y="312.3">SCALE 5 : 1</text>
<text x="238.2" y="361.3">Isometric view</text>
<text x="52.6" y="388.2">DETAIL E</text>
<text x="148.2" y="387.9">DETAIL G</text>
<text x="49.5" y="392.7">SCALE 5 : 1</text>
<text x="145.9" y="392.4">SCALE 5 : 1</text>
</g>
<text font-size="4.6" x="516.5" y="51.1">Key: 12×8×56.13 (DIN 6885)</text>
<text font-size="4.2" x="37.8" y="48.6">Key: 12×8×48.3 (DIN 6885)</text>
<g font-size="3.9">
<text x="415.4" y="381.5">Mahak mehdipour</text>
<text x="458.2" y="381.5">40226084</text>
<text x="416.4" y="389.1">Kiarash Rooygar</text>
<text x="458.2" y="389.1">40226406</text>
<text x="476.9" y="398.8">Steel</text>
<text x="574.9" y="398.5">A2</text>
<text x="462.5" y="402.8">AISI 1040 cold drawn</text>
</g>
<g font-size="2.1">
<text x="404.6" y="357.6">UNLESS OTHERWISE SPECIFIED:</text>
<text x="438.4" y="357.6">FINISH:</text>
<text x="485.3" y="357.5">DEBURR AND</text>
<text x="485.3" y="360">BREAK SHARP</text>
<text x="516.6" y="358.9">DO NOT SCALE DRAWING</text>
<text x="557.3" y="359.1">REVISION</text>
<text x="404.6" y="360.1">DIMENSIONS ARE IN MILLIMETERS</text>
<text x="404.6" y="362.6">SURFACE FINISH:</text>
<text x="404.6" y="365.1">TOLERANCES:</text>
<text x="485.3" y="362.5">EDGES</text>
<text x="406.2" y="367.6">LINEAR:</text>
<text x="406.2" y="370.1">ANGULAR:</text>
<text x="427.7" y="374.9">NAME</text>
<text x="461.8" y="374.9">Student ID</text>
<text x="504.1" y="374.9">TITLE:</text>
<text x="404.6" y="379.1">DRAWN</text>
<text x="404.9" y="383.3">CHK'D</text>
<text x="404.4" y="387.4">APPV'D</text>
<text x="405.1" y="391.8">MFG</text>
<text x="405.5" y="396">Q.A</text>
<text x="459.6" y="395.5">MATERIAL:</text>
<text x="504" y="395.5">DWG NO.</text>
<text x="459.6" y="408.5">WEIGHT:</text>
<text x="504.1" y="408.6">SCALE:1:2</text>
<text x="548.5" y="408.6">SHEET 4 OF 4</text>
</g>
</svg>
